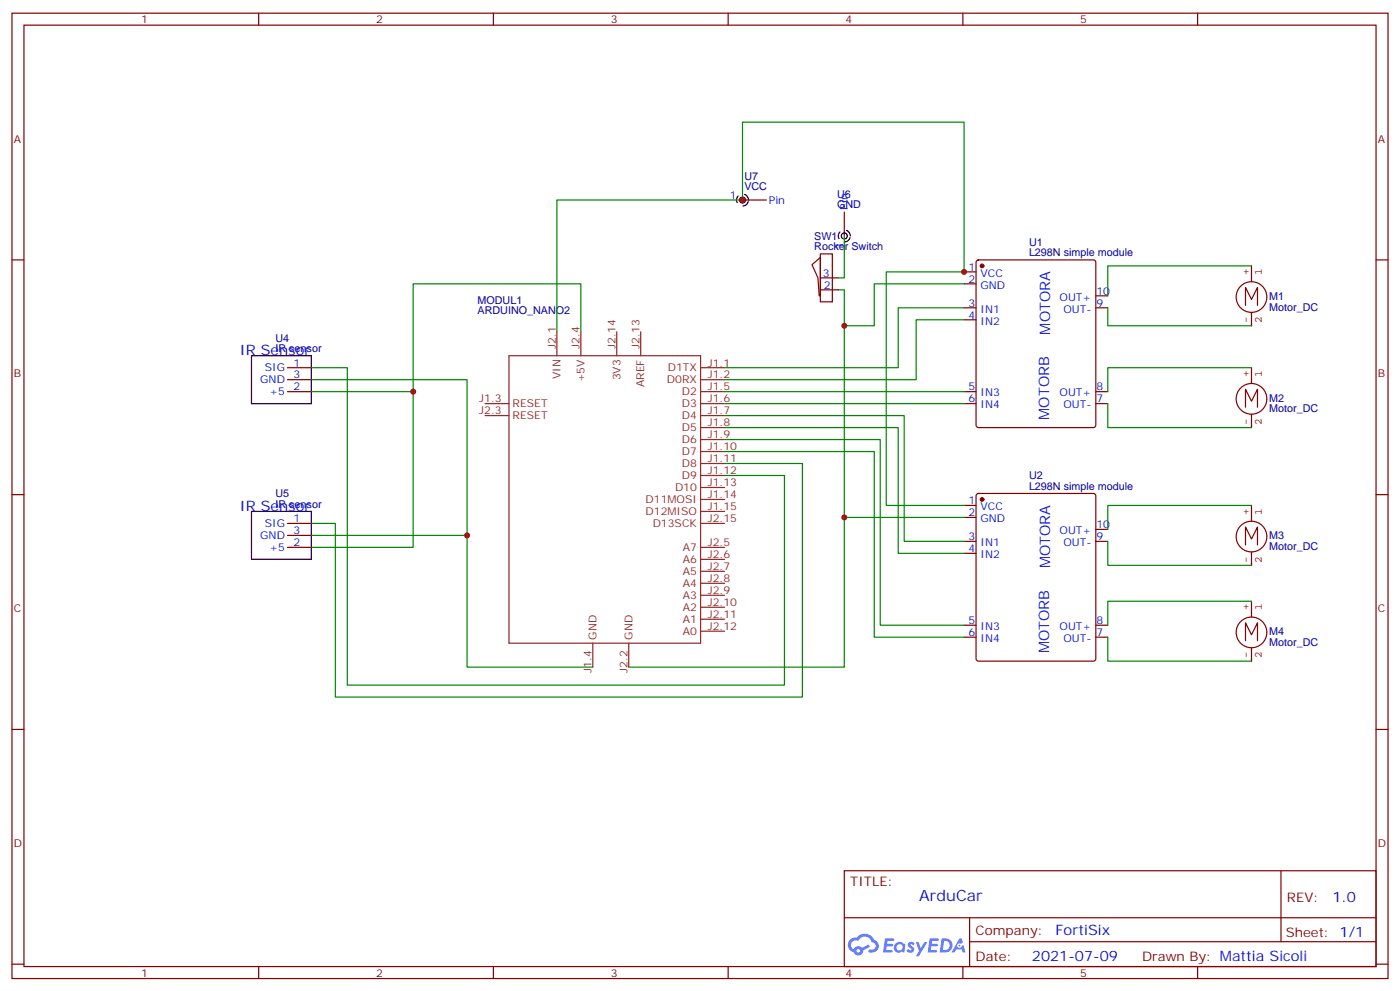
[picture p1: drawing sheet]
<svg xmlns="http://www.w3.org/2000/svg" width="412mm" height="292mm" viewBox="0 0 412 292" stroke-linecap="round" stroke-linejoin="round" font-family="sans-serif">
<g fill="none" stroke="#870000" stroke-width=".35">
<path d="M3.5 3.9h405.4v284.3h-405.4zM7.1 7.4h398.2v277.3h-398.2zM76.2 3.9v3.5M145.3 3.9v3.5M214.5 3.9v3.5M283.6 3.9v3.5M352.8 3.9v3.5M3.5 76.6h3.6M405.3 76.6h3.6M3.5 145.7h3.6M405.3 145.7h3.6M3.5 214.8h3.6"/>
<path d="M405.3 214.8h3.6M248.7 256.5h156.6v28.2h-156.6zM377.3 256.5v20.9M248.7 270.3h156.5M285.6 277.4h119.6M285.6 270.3v14.1M3.5 284h3.6M76.2 284.7v3.5M145.3 284.7v3.5M214.5 284.7v3.5M283.6 284.7v3.5M352.8 284.7v3.5"/>
<path d="M405.3 284h3.6"/>
</g>
<g fill="#5487ff">
<path d="M267.7 277.6a1.22 1.22 0 0 1 1.7 .3l-.4 .6a.47 .47 0 0 0-.3-.4 .47 .47 0 0 0-.5 .2l.1 .2a1.14 1.14 0 0 1 .8 1.8 1.14 1.14 0 0 1-1.9-.1l-.2-.1 .5-.6 .7 .4a.29 .29 0 0 0 .3-.2 .29 .29 0 0 0-.2-.3 1.04 1.04 0 0 1-.6-1.8z"/>
<path d="M260.7 276.4h2.4l.3 .2-.2 .5h-1.8l-.1 .9h1.5l.3 .4-.3 .3h-1.6l-.2 1.1 1.7 .1 .2 .3-.2 .3-2.6 .1z"/>
<path d="M273.8 276.4h2.4l.3 .2-.1 .5h-1.8l-.2 .9h1.6l.3 .4-.4 .3h-1.6l-.1 1.1 1.7 .1 .2 .3-.2 .3h-2.6z"/>
<path d="M282.6 276.4h.7l.3 1.3-.6 .3a.69 .69 0 0 0-1 .2 .69 .69 0 0 0 .4 1 .69 .69 0 0 0 .9-.6l.5-.3 .6 2.2h-.8l-.2-.8h-1.8l-.5 .8h-.8z"/>
<path d="M269.8 277.5h.8l.6 1.8 1.1-1.8h.9l-2.6 4.2h-.8l.9-1.6z"/>
<path d="M277.4 276.4l-.6 4.2h1.3a2.11 2.11 0 0 0 2.5-2.2 2.11 2.11 0 0 0-2.5-2zM278.1 277.1a1.39 1.39 0 0 1 1.7 1.5 1.39 1.39 0 0 1-1.8 1.2h-.3z"/>
<path d="M263.7 278a1.54 1.54 0 0 0-.1 2.2 1.54 1.54 0 0 0 2.2 .1l.6 .3 .3-2.3-.2-.3h-.4a1.49 1.49 0 0 0-2.4 0zM264 279a.94 .94 0 0 1 1.8 0 .94 .94 0 0 1-1.8 0z"/>
<path d="M250.4 276.8a2.18 2.18 0 0 0 1.1 3.7 1.44 1.44 0 0 0 1.6 .9 1.44 1.44 0 0 0 1.2-1.5l2-1-.5-.7-1.9 1a1.47 1.47 0 0 0-2.4 .4 1.39 1.39 0 0 1-.7-1.9 1.39 1.39 0 0 1 2-.5 2.12 2.12 0 0 1 2.2-1.3 2.12 2.12 0 0 1 1.9 1.7 1.14 1.14 0 0 1 1.1 1.4 1.14 1.14 0 0 1-1.7 .7 .43 .43 0 0 0-.5 .4 .43 .43 0 0 0 .4 .5 1.98 1.98 0 0 0 2.5-1.3 1.98 1.98 0 0 0-1.2-2.5 3.1 3.1 0 0 0-5.3-.7l-.9 .1zM252.3 280.1a.55 .55 0 0 1 1.1 0 .55 .55 0 0 1-1.1 0z"/>
<circle cx="282.6" cy="278.5" r=".26"/>
</g>
<g fill="none" stroke="#8c2424" stroke-width=".35">
<path d="M164 97.7v7.1M171.1 97.7v7.1M181.7 97.7v7.1M188.7 97.7v7.1M142.9 118.9h7M149.9 104.8h56.5v84.6h-56.5zM206.4 108.3h7M206.4 111.8h7M206.4 118.9h7M206.4 115.4h7M142.9 122.4h7M206.4 122.4h7"/>
<path d="M206.4 125.9h7M206.4 129.5h7M206.4 133h7M206.4 136.5h7M206.4 140.1h7M206.4 143.6h7M206.4 147.1h7M206.4 150.6h7M206.4 154.2h7M206.4 161.2h7M206.4 164.7h7M206.4 168.3h7"/>
<path d="M206.4 171.8h7M206.4 175.3h7M206.4 178.9h7M174.6 189.4v7.1M185.2 189.4v7.1M206.4 182.4h7M206.4 185.9h7"/>
</g>
<g fill="none" stroke="#870000" stroke-width=".35">
<path d="M218.7 58.9h7.1M239.2 78l2.5-2.2v11.3h-.4l-.4-5.3zM241.7 74.8h3.5v14.1h-3.5zM248.7 62.4v7.1M287.7 76.8l.5-.2h33.9l.5 .2 .2 .5v47.9l-.2 .5-.5 .2h-33.9l-.5-.2-.2-.5v-47.9zM241.7 85.4h5.2M241.7 81.8h5.2M284 80.1h3.5M284 83.6h3.5M284 90.7h3.5M284 94.2h3.5M322.8 90.7h3.5"/>
<path d="M322.8 87.1h3.5M84.7 115.4h7M84.7 111.8h7M84.7 108.3h7M284 115.4h3.5M284 118.9h3.5M322.8 115.4h3.5M322.8 118.9h3.5M84.7 157.7h7M84.7 154.2h7M284 148.9h3.5M284 152.4h3.5"/>
<path d="M284 159.5h3.5M287.7 145.6l.5-.3h33.9l.5 .3 .2 .5v47.9l-.2 .5-.5 .2h-33.9l-.5-.2-.2-.5v-47.9zM322.8 159.5h3.5M322.8 155.9h3.5M84.7 161.2h7M284 163h3.5M284 184.2h3.5M284 187.7h3.5M322.8 184.2h3.5M322.8 187.7h3.5"/>
</g>
<g fill="#870000" stroke="#870000" stroke-width=".35">
<circle cx="289.3" cy="78.3" r=".53"/>
<circle cx="289.3" cy="147.1" r=".53"/>
</g>
<g fill="none" stroke="#008700" stroke-width=".35">
<path d="M248.7 69.5v12.3h-1.8M368.7 78.3h-42.4v8.8M164 97.7v-38.8h54.7v-22.9h65.3v44.1h-22.9v68.8h22.9M171.1 97.7v-14.1h-49.4v77.6h-30M246.9 85.4h1.8v111.1h-63.5M284 90.7h-19.4v17.6h-51.2M284 94.2h-14.1v17.6h-56.5M284 83.6h-26.5v12.4h-8.8M326.3 90.7v5.3h42.4M91.7 111.8h45.9v84.7h37M91.7 108.3h10.6v93.5h128.8v-61.7h-17.7M91.7 115.4h30"/>
<path d="M213.4 115.4h70.6M213.4 118.9h70.6M326.3 118.9v7h42.4M368.7 108.3h-42.4v7.1M213.4 122.4h52.9v37.1h17.7M213.4 125.9h51.2v37.1h19.4M213.4 129.5h45.9v54.7h24.7M213.4 133h44.1v54.7h26.5M213.4 136.5h23v68.8h-137.6v-51.1h-7.1M91.7 157.7h45.9M248.7 152.4h35.3M326.3 159.5v7h42.4"/>
<path d="M368.7 148.9h-42.4v7M368.7 177.1h-42.4v7.1M326.3 187.7v7h42.4"/>
</g>
<g fill="none" stroke="#850000" stroke-width=".35">
<path d="M368.7 78.3v4.7M366.9 90v-5.3l1.8 3.5 1.7-3.5v5.3M368.7 92v4M373.2 87.5a4.5 4.5 0 0 0-6.5-4.1 4.5 4.5 0 0 0-.8 7.6 4.5 4.5 0 0 0 7.2-2.5l.1-.8M366.9 119.9v-5.2l1.8 3.5 1.7-3.5v5.2M368.7 108.3v4.7M373.2 117.5a4.5 4.5 0 0 0-6.5-4.1 4.5 4.5 0 0 0-.8 7.6 4.5 4.5 0 0 0 7.2-2.5l.1-.8M368.7 122v3.9M368.7 148.9v4.6M373.2 158a4.5 4.5 0 0 0-6.5-4 4.5 4.5 0 0 0-.8 7.6 4.5 4.5 0 0 0 7.2-2.6l.1-.8M366.9 160.5v-5.3l1.8 3.6 1.7-3.6v5.3M368.7 162.6v3.9"/>
<path d="M368.7 177.1v4.7M366.9 188.7v-5.3l1.8 3.6 1.7-3.6v5.3M368.7 190.8v3.9M373.2 186.3a4.5 4.5 0 0 0-6.5-4.1 4.5 4.5 0 0 0-.8 7.6 4.5 4.5 0 0 0 7.2-2.5l.1-.8"/>
</g>
<g fill="none" stroke="#000" stroke-width=".35">
<path d="M74.1 104.8h17.6v14.1h-17.6zM74.1 150.6h17.6v14.1h-17.6z"/>
<circle cx="218.7" cy="58.9" r=".88"/>
<circle cx="248.7" cy="69.5" r=".88"/>
</g>
<path d="M220.5 58.9a1.76 1.76 0 0 0-2.5-1.6 1.76 1.76 0 0 0-.4 3 1.76 1.76 0 0 0 2.8-.9l.1-.5M250.5 69.5a1.76 1.76 0 0 0-2.5-1.6 1.76 1.76 0 0 0-.4 2.9 1.76 1.76 0 0 0 2.8-.8l.1-.5" fill="none" stroke="#000" stroke-width=".35" stroke-dasharray="2.1 2.1"/>
<g fill="#c00">
<circle cx="248.7" cy="152.4" r=".88"/>
<circle cx="248.7" cy="96" r=".88"/>
<circle cx="121.7" cy="115.4" r=".88"/>
<circle cx="137.6" cy="157.7" r=".88"/>
<circle cx="218.7" cy="58.9" r=".88"/>
<circle cx="284" cy="80.1" r=".88"/>
</g>
<text font-size="4.6" fill="#00f" x="270.8" y="265.5">ArduCar</text>
<g font-size="4.2" fill="#00f">
<text x="309.4" y="98.6" transform="rotate(-90 309.4 98.6)">MOTORA</text>
<text x="70.6" y="104.7">IR Sensor</text>
<text x="309" y="123.6" transform="rotate(-90 309 123.6)">MOTORB</text>
<text x="70.6" y="150.5">IR Sensor</text>
<text x="309.4" y="167.3" transform="rotate(-90 309.4 167.3)">MOTORA</text>
<text x="309" y="192.4" transform="rotate(-90 309 192.4)">MOTORB</text>
<text x="392.5" y="265.7">1.0</text>
<text x="310.9" y="275.3">FortiSix</text>
<text x="304" y="283.1">2021-07-09</text>
</g>
<g font-size="3.9" fill="#800">
<text x="250.5" y="261.1">TITLE:</text>
<text x="379.1" y="265.7">REV:</text>
<text x="287.4" y="275.3">Company:</text>
<text x="378.7" y="275.9">Sheet: 1/1</text>
<text x="287.4" y="282.9">Date:</text>
<text x="336.4" y="283">Drawn By: Mattia Sicoli</text>
</g>
<g font-size="3.2" fill="#800">
<text x="41.6" y="6.9">1</text>
<text x="110.8" y="6.9">2</text>
<text x="179.9" y="6.9">3</text>
<text x="249.1" y="6.9">4</text>
<text x="318.2" y="6.9">5</text>
<text x="4.1" y="42">A</text>
<text x="405.9" y="42">A</text>
<text x="4.1" y="111.1">B</text>
<text x="405.9" y="111.1">B</text>
<text x="4.1" y="180.3">C</text>
<text x="405.9" y="180.3">C</text>
<text x="4.1" y="249.4">D</text>
<text x="405.9" y="249.4">D</text>
<text x="41.6" y="287.7">1</text>
<text x="110.8" y="287.7">2</text>
<text x="179.9" y="287.7">3</text>
<text x="249.1" y="287.7">4</text>
<text x="318.2" y="287.7">5</text>
</g>
<g font-size="3.2" fill="#000080">
<text x="219.3" y="52.9">U7</text>
<text x="219.3" y="56.1">VCC</text>
<text x="246.6" y="58.2">U6</text>
<text x="246.6" y="61.4">GND</text>
<text x="239.9" y="70.6">SW1</text>
<text x="239.9" y="73.7">Rocker Switch</text>
<text x="303.1" y="75.4">L298N simple module</text>
<text x="303.1" y="72.4">U1</text>
<text x="140.7" y="89.4">MODUL1</text>
<text x="373.9" y="88.3">M1</text>
<text x="140.7" y="92.5">ARDUINO_NANO2</text>
<text x="373.9" y="91.5">Motor_DC</text>
<text x="81.1" y="100.6">U4</text>
<text x="81.1" y="103.7">IR sensor</text>
<text x="373.9" y="118.3">M2</text>
<text x="373.9" y="121.5">Motor_DC</text>
<text x="303.1" y="141.2">U2</text>
<text x="81.1" y="149.6">IR sensor</text>
<text x="81.1" y="146.5">U5</text>
<text x="303.1" y="144.2">L298N simple module</text>
<text x="373.9" y="158.8">M3</text>
<text x="373.9" y="162">Motor_DC</text>
<text x="373.9" y="190.3">Motor_DC</text>
<text x="373.9" y="187.1">M4</text>
</g>
<g font-size="3.2" fill="#00f">
<text x="214.9" y="58.6">1</text>
<text x="226.5" y="60">Pin</text>
<text x="249.8" y="61.7" transform="rotate(-90 249.8 61.7)">Pin</text>
<text x="248.4" y="73.3" transform="rotate(-90 248.4 73.3)">1</text>
<text x="242.4" y="81.5">3</text>
<text x="285.3" y="79.7">1</text>
<text x="285.3" y="83.3">2</text>
<text x="288.8" y="81.5">VCC</text>
<text x="242.7" y="85">2</text>
<text x="288.8" y="85">GND</text>
<text x="312.1" y="88.5">OUT+</text>
<text x="323" y="86.8">10</text>
<text x="285.3" y="90.3">3</text>
<text x="285.3" y="93.8">4</text>
<text x="288.8" y="92.1">IN1</text>
<text x="288.8" y="95.6">IN2</text>
<text x="313.3" y="92.1">OUT-</text>
<text x="323" y="90.3">9</text>
<text x="86.4" y="108">1</text>
<text x="76.7" y="112.9">GND</text>
<text x="78" y="109.4">SIG</text>
<text x="86.4" y="111.5">3</text>
<text x="79.3" y="116.4">+5</text>
<text x="86.4" y="115">2</text>
<text x="285.3" y="115">5</text>
<text x="285.3" y="118.5">6</text>
<text x="288.8" y="116.8">IN3</text>
<text x="312.1" y="116.8">OUT+</text>
<text x="323" y="118.5">7</text>
<text x="323" y="115">8</text>
<text x="288.8" y="120.3">IN4</text>
<text x="313.3" y="120.3">OUT-</text>
<text x="285.3" y="148.5">1</text>
<text x="78" y="155.2">SIG</text>
<text x="86.4" y="153.8">1</text>
<text x="285.3" y="152">2</text>
<text x="288.8" y="150.3">VCC</text>
<text x="288.8" y="153.8">GND</text>
<text x="323" y="155.6">10</text>
<text x="76.7" y="158.8">GND</text>
<text x="86.4" y="160.9">2</text>
<text x="86.4" y="157.3">3</text>
<text x="285.3" y="159.1">3</text>
<text x="288.8" y="160.9">IN1</text>
<text x="312.1" y="157.3">OUT+</text>
<text x="313.3" y="160.9">OUT-</text>
<text x="323" y="159.1">9</text>
<text x="79.3" y="162.3">+5</text>
<text x="285.3" y="162.6">4</text>
<text x="288.8" y="164.4">IN2</text>
<text x="285.3" y="183.8">5</text>
<text x="288.8" y="185.6">IN3</text>
<text x="312.1" y="185.6">OUT+</text>
<text x="323" y="183.8">8</text>
<text x="285.3" y="187.3">6</text>
<text x="288.8" y="189.1">IN4</text>
<text x="313.3" y="189.1">OUT-</text>
<text x="323" y="187.3">7</text>
</g>
<g font-size="3.2" fill="#840000">
<text x="367.9" y="81" transform="rotate(-90 367.9 81)">+</text>
<text x="371.7" y="81" transform="rotate(-90 371.7 81)">1</text>
<text x="367.9" y="95.1" transform="rotate(-90 367.9 95.1)">-</text>
<text x="371.7" y="95.1" transform="rotate(-90 371.7 95.1)">2</text>
<text x="367.9" y="111" transform="rotate(-90 367.9 111)">+</text>
<text x="371.7" y="111" transform="rotate(-90 371.7 111)">1</text>
<text x="367.9" y="125.1" transform="rotate(-90 367.9 125.1)">-</text>
<text x="371.7" y="125.1" transform="rotate(-90 371.7 125.1)">2</text>
<text x="367.9" y="151.6" transform="rotate(-90 367.9 151.6)">+</text>
<text x="371.7" y="151.6" transform="rotate(-90 371.7 151.6)">1</text>
<text x="367.9" y="165.7" transform="rotate(-90 367.9 165.7)">-</text>
<text x="371.7" y="165.7" transform="rotate(-90 371.7 165.7)">2</text>
<text x="367.9" y="179.8" transform="rotate(-90 367.9 179.8)">+</text>
<text x="371.7" y="179.8" transform="rotate(-90 371.7 179.8)">1</text>
<text x="367.9" y="193.9" transform="rotate(-90 367.9 193.9)">-</text>
<text x="371.7" y="193.9" transform="rotate(-90 371.7 193.9)">2</text>
</g>
<g font-size="3.2" fill="#8d2323">
<text x="163.7" y="102.7" transform="rotate(-90 163.7 102.7)">J2.1</text>
<text x="170.7" y="102.7" transform="rotate(-90 170.7 102.7)">J2.4</text>
<text x="181.3" y="102.7" transform="rotate(-90 181.3 102.7)">J2.14</text>
<text x="188.4" y="102.7" transform="rotate(-90 188.4 102.7)">J2.13</text>
<text x="208.5" y="108">J1.1</text>
<text x="165.1" y="111.7" transform="rotate(-90 165.1 111.7)">VIN</text>
<text x="172.2" y="112.6" transform="rotate(-90 172.2 112.6)">+5V</text>
<text x="182.7" y="112" transform="rotate(-90 182.7 112)">3V3</text>
<text x="196.5" y="112.9">D0RX</text>
<text x="196.7" y="109.4">D1TX</text>
<text x="208.5" y="111.5">J1.2</text>
<text x="141.2" y="118.5">J1.3</text>
<text x="151" y="119.9">RESET</text>
<text x="189.8" y="114" transform="rotate(-90 189.8 114)">AREF</text>
<text x="200.9" y="116.4">D2</text>
<text x="200.9" y="119.9">D3</text>
<text x="208.5" y="115">J1.5</text>
<text x="208.5" y="118.5">J1.6</text>
<text x="141.2" y="122.1">J2.3</text>
<text x="151" y="123.5">RESET</text>
<text x="200.9" y="123.5">D4</text>
<text x="208.5" y="122.1">J1.7</text>
<text x="208.5" y="125.6">J1.8</text>
<text x="200.9" y="127">D5</text>
<text x="200.9" y="130.5">D6</text>
<text x="208.5" y="129.1">J1.9</text>
<text x="200.9" y="134.1">D7</text>
<text x="200.9" y="137.6">D8</text>
<text x="208.5" y="132.6">J1.10</text>
<text x="208.5" y="136.2">J1.11</text>
<text x="200.9" y="141.1">D9</text>
<text x="208.5" y="139.7">J1.12</text>
<text x="208.5" y="143.2">J1.13</text>
<text x="190.2" y="148.2">D11MOSI</text>
<text x="198.8" y="144.6">D10</text>
<text x="208.5" y="146.8">J1.14</text>
<text x="190.2" y="151.7">D12MISO</text>
<text x="192.3" y="155.2">D13SCK</text>
<text x="208.5" y="150.3">J1.15</text>
<text x="208.5" y="153.8">J2.15</text>
<text x="208.5" y="160.9">J2.5</text>
<text x="201.1" y="162.3">A7</text>
<text x="201.1" y="165.8">A6</text>
<text x="208.5" y="164.4">J2.6</text>
<text x="208.5" y="167.9">J2.7</text>
<text x="201.1" y="169.3">A5</text>
<text x="201.1" y="172.9">A4</text>
<text x="208.5" y="171.5">J2.8</text>
<text x="201.1" y="176.4">A3</text>
<text x="201.1" y="179.9">A2</text>
<text x="208.5" y="175">J2.9</text>
<text x="208.5" y="178.5">J2.10</text>
<text x="201.1" y="183.4">A1</text>
<text x="208.5" y="182">J2.11</text>
<text x="208.5" y="185.6">J2.12</text>
<text x="175.7" y="188.4" transform="rotate(-90 175.7 188.4)">GND</text>
<text x="186.3" y="188.4" transform="rotate(-90 186.3 188.4)">GND</text>
<text x="201.1" y="187">A0</text>
<text x="174.3" y="198.2" transform="rotate(-90 174.3 198.2)">J1.4</text>
<text x="184.9" y="198.2" transform="rotate(-90 184.9 198.2)">J2.2</text>
</g>
</svg>
